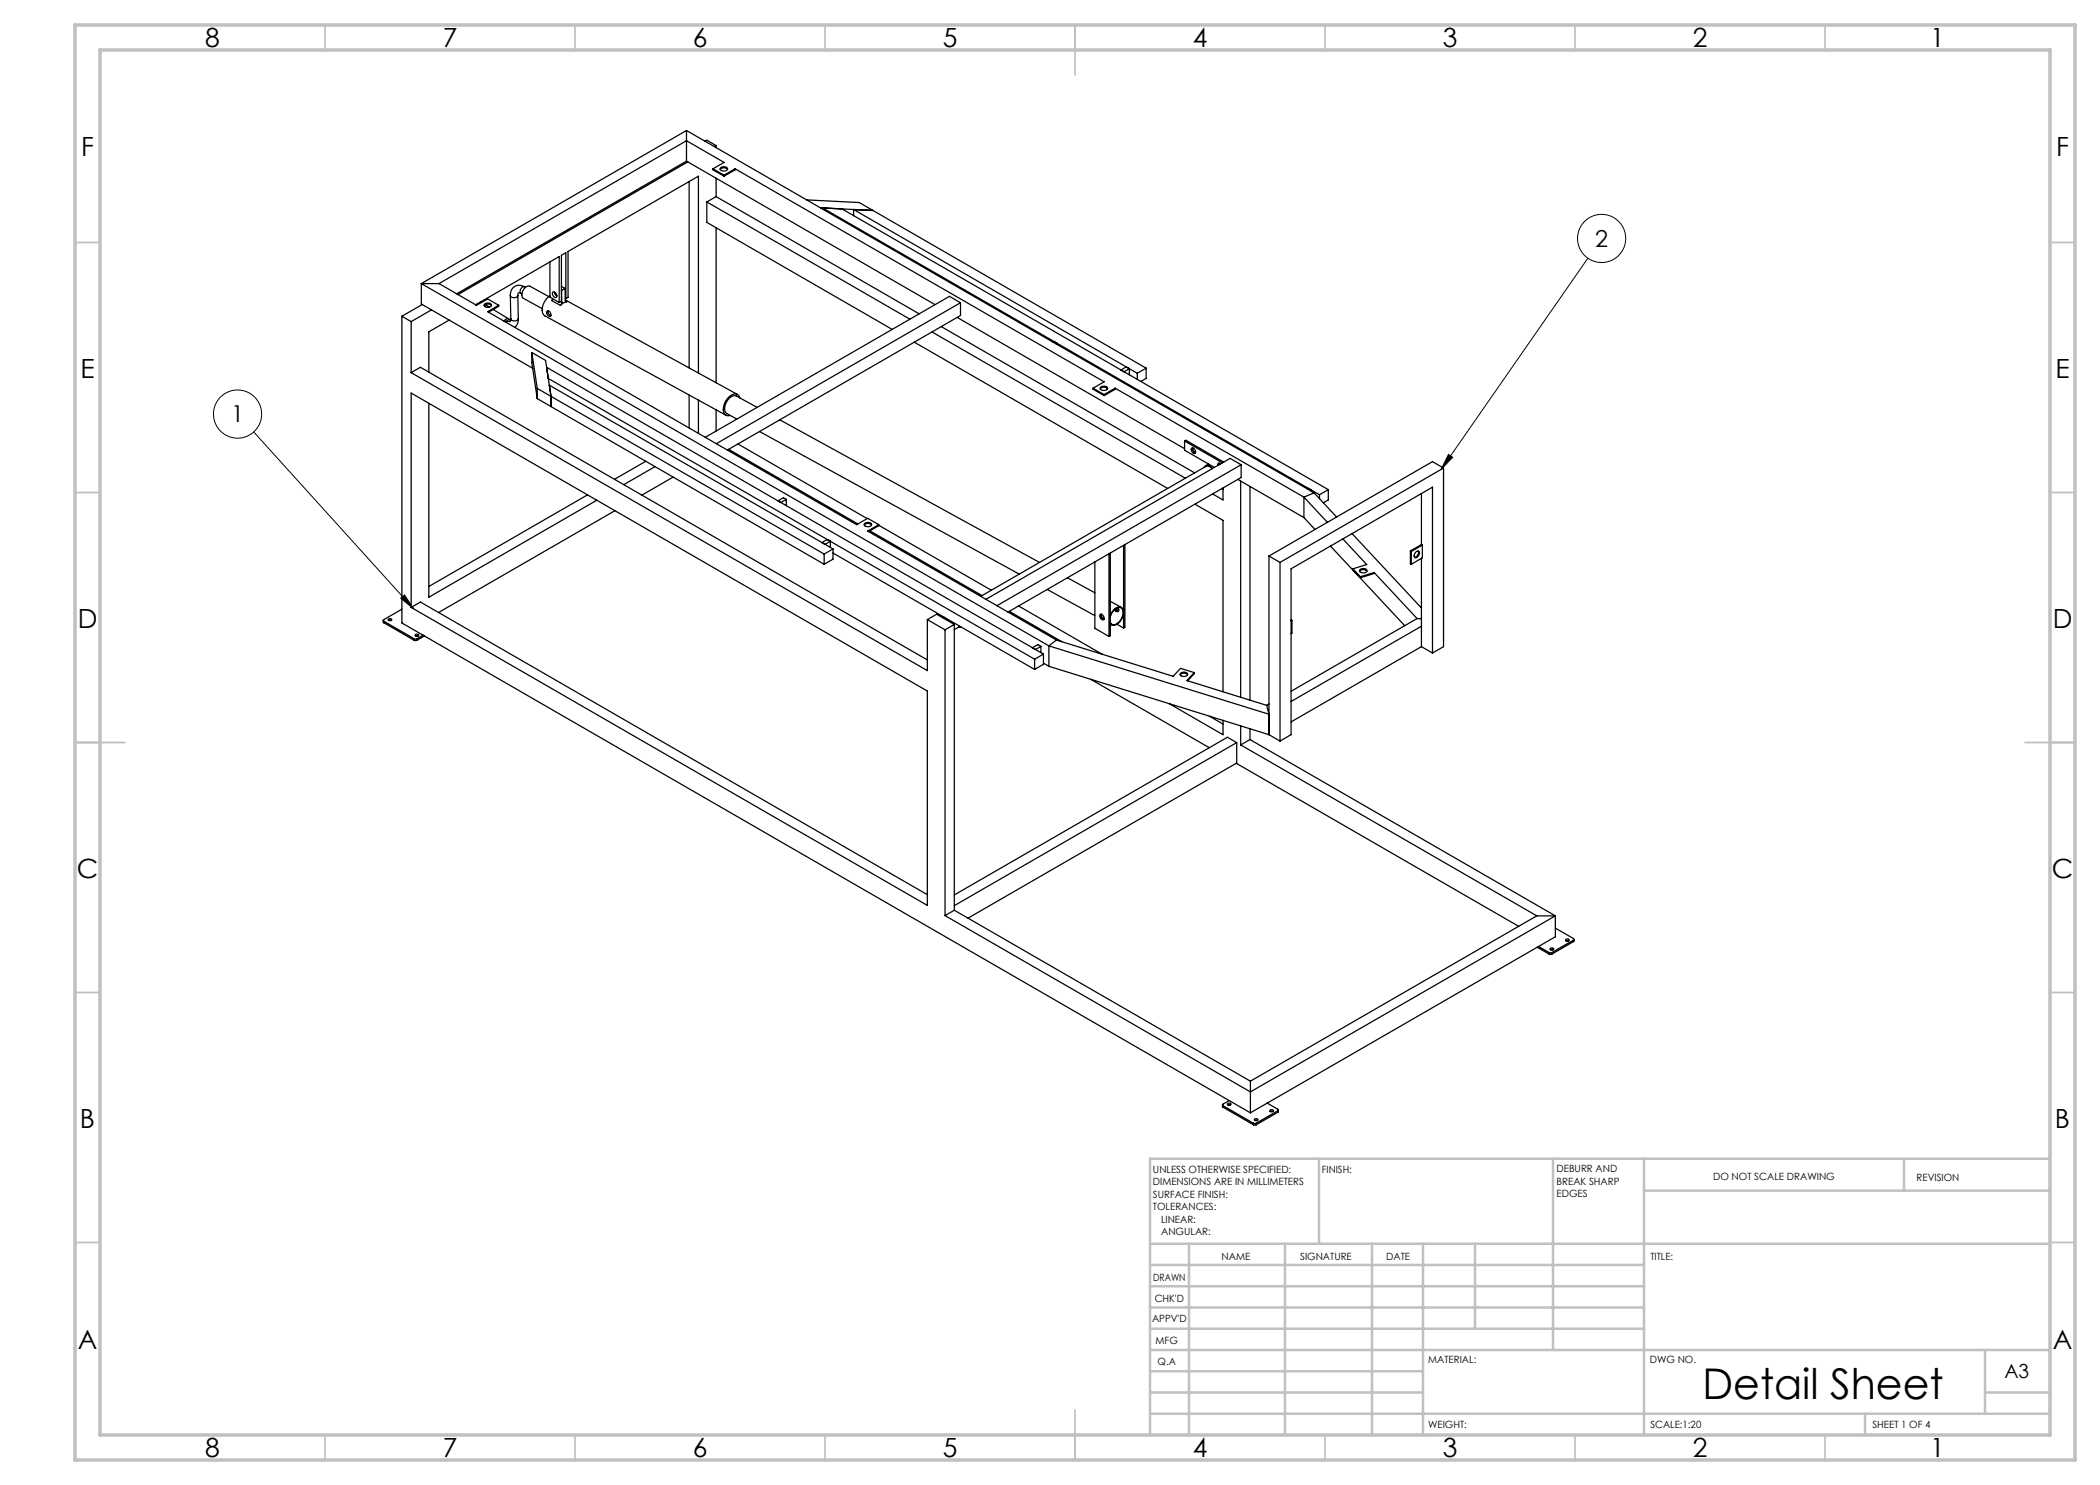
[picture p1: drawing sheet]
<svg xmlns="http://www.w3.org/2000/svg" width="420mm" height="297mm" viewBox="0 0 420 297" stroke-linecap="round" stroke-linejoin="round" font-family="sans-serif">
<g fill="none" stroke="#000" stroke-width=".2">
<path d="M317.6 51.6l-29.4 42.3M50.7 86.4l32 35.4M289.7 90.9l.8 .6-2.3 2.4zM80.2 119.7l.7-.7 1.8 2.8z"/>
<circle cx="320.3" cy="47.7" r="4.8"/>
<circle cx="47.5" cy="82.8" r="4.8"/>
</g>
<g fill="none" stroke="#c0c0c0" stroke-width=".35">
<path d="M65 5v5M115 5v5M165 5v5M215 5v10M265 5v5M315 5v5M365 5v5M15 48.5h5M410 48.5h5M15 98.5h5M410 98.5h5M15 148.5h10"/>
<path d="M405 148.5h10M15 198.5h5M410 198.5h5M15 248.5h5M410 248.5h5M65 287v5M115 287v5M165 287v5M215 282v10M265 287v5M315 287v5M365 287v5"/>
</g>
<g fill="none" stroke="#c0c0c0" stroke-width=".5">
<path d="M263.8 231.8v17M310.6 231.8v38.2M328.8 231.8v55.2M328.8 238.1h81.2M380.8 231.8v6.3M410 231.8h-180v55.2M230 248.8h180M230 257.3h98.8M230 253h98.8M237.8 248.8v38.2M257 248.8v38.2M274.4 248.8v38.2"/>
<path d="M284.6 248.8v38.2M295 248.8v17M230 265.8h98.8M230 261.5h98.8M230 278.5h54.6M230 274.3h54.6M230 270h180M397 278.5h13M397 270v12.8M230 282.8h180M373 282.8v4.2"/>
</g>
<path d="M15 5h400v287h-400zM20 10h390v277h-390z" fill="none" stroke="#c0c0c0" stroke-width=".7"/>
<path d="M289.7 90.9l.8 .6-2.3 2.4zM80.2 119.7l.7-.7 1.8 2.8z" fill="#000"/>
<g fill="none" stroke="#000" stroke-width=".25">
<path d="M137.3 26.1v6.1M137.3 26.1l125.5 72.5M137.3 32.2l49.7 28.7M137.3 26.1l-53 30.6M137.3 32.2l-46 26.6M137.6 32.4l-46 26.5M137.8 36.3v37.3M141 28.2l.4-.2 1.8 1.1M142.6 33.8l2.2-1.3-7.5-4.4-49.5 28.6M142.6 33.8l2.2 1.2M142.6 33.8v.2l2.2 1.2M143.2 39.3l-1.8 1.1"/>
<path d="M143.2 39.3l40.6 23.5M143.2 29.1l-.3 .2M143.2 29.1v.4M143.2 35.6v3.7M144 33.9a.97 .97 0 0 1 1.5 0M144.1 33.5a.84 .84 0 0 1 1.4 .4 .87 .87 0 0 1-1.5-.2zM144.8 35v.2M147 33.8l73.8 42.6-2.2 1.2M147 33.8l-2.2 1.2M147 33.8v.2l-2.2 1.2M161.3 40l10.5 .5 57.4 33.1M84.3 56.7v4.1l22.2 12.9"/>
<path d="M84.3 56.7l125.5 72.5M84.3 56.7h3.5M87.8 56.7l7.5 4.4 2.2-1.3 2.2 1.3M102.1 59.1l.1 4.7M103.6 59.1a.88 .88 0 0 1-1.5 0M103.6 59.1l.1 4.6M104.2 58.7l-.5-.1-.1 .5M104.2 58.7l.2 .1M104.9 57.4a1.81 1.81 0 0 0-2-.1 1.81 1.81 0 0 0-.8 1.8M104.9 57.4a.85 .85 0 0 0-.7 1.3M104.9 57.4l.2 .1M109.8 59.3l-3.8-2a1.57 1.57 0 0 0-1.3 2.4l3.7 2"/>
<path d="M110 59.2a3.2 3.2 0 0 0-1.3 3.7l36.5 20.1M110 52.4v7l1.8 1.1M110.5 59.7l-.2 .4 1.8 1M110.6 58.4a.65 .65 0 0 1 .6 .4 .65 .65 0 0 1-.1 .7 .79 .79 0 0 1-.5-1.1zM110.9 58.4l.1 .4 .4 .4M111 58.5l.3 .6M112.3 57.3l.7 .4M112.3 58.1h.1M112.3 58.1l.1 2.3M113 57.7l.1 2.4 .2 .2M113 57.7l-.7 .4M113.1 59.7h.1"/>
<path d="M113.1 60l34.4 18.9M113.2 59.7l.4-.2v-9.2l26.1-15.1v39.4M113.2 59.7v-9.2l-.9 .6v9.1l-.5 .3M141.4 40.4v4.1l37 21.4M141.4 40.4l40.6 23.4M143.2 45.5v31M164.1 41.6l10.5 .5M164.5 41.6l3.9 .2 97.3 56.1M164.5 41.6l99.4 57.4M164.5 41.6v.2M170.7 43.1v-1.2l56.8 32.8M80.4 63.3v61.3l4.2 2.4"/>
<path d="M80.4 63.3l1.8 1M82.2 78.6l103.3 59.6v42.9l-103.3-59.6zM82.2 74.5l103.3 59.6v-10.2M82.2 64.3v10.2M82.2 74.5l1.9-1 101.4 58.5M84.4 60.9l-4 2.4M86.3 62l-4.1 2.3M89.8 64l-4 2.4v8M95.3 60.9l-.1 .1M96 60.5h.3M96.8 61.1a.97 .97 0 0 1 1.5 0M96.9 60.8a.9 .9 0 0 1 1.4 .3 .83 .83 0 0 1-.8 .4 .83 .83 0 0 1-.7-.6z"/>
<path d="M97.1 60.9l.8 .5M98.6 61.9l3.2 1.9M99.7 61.1l-2.2 1.2 73.8 42.6 2.2-1.2 2.2 1.2M99.7 61.1v.2l-2 1.1M100.8 64.2a.65 .65 0 0 1 .6-.5 .65 .65 0 0 1 .6 .6M102.2 63.8l-.2 .5-.7-.1-.3 .2M103.7 63.7a2.04 2.04 0 0 1-.7 1.8M103.7 63.7a.88 .88 0 0 1-1.5 .1M106.4 70.5l1.1 7.2M106.4 70.5l2.7 1.6 1.1 7.2v2M106.4 70.5v2l1.1 7.2M107.5 77.7l57.3 33.1"/>
<path d="M107.5 79.7l57.3 33.2M107.5 77.7v2M109.3 73.5l99.4 57.3M109.4 62.3a.63 .63 0 0 1 .7 .3 .63 .63 0 0 1-.1 .7 .77 .77 0 0 1-.6-1zM109.6 62.2a.81 .81 0 0 0 .6 .9M109.7 75.7l97.2 56.1M109.9 77l56.7 32.8M111.8 60.5v-9.2l-16.7 9.7M112.1 60.3l.3 .1M112.4 60.4l-.3 .7M113.1 60.2l.2 .1M113.3 60.3l-.6 .3-.6 .5"/>
<path d="M137.8 79v6.6M148 79.6a1.11 1.11 0 0 0-.9-.8 1.11 1.11 0 0 0-1.1 .4 3.1 3.1 0 0 0-1.1 3.6l.5 .3h.6M182.9 68.4l50.6 29.3M186.4 66.4l50.7 29.2M188.3 65.3l50.6 29.3M191.4 63.5l45.5 26.2M192.1 60.5l-2.2-1.2-48.8 28.2M192.1 60.5v2.6l-46.6 26.9M192.1 60.5l-48.8 28.2M210.8 68.3l-.2 .1M211.2 68.8l.2-.2v.3M218.6 77.6l2.2 1.3"/>
<path d="M218.6 77.6v.2l2.2 1.3M220.1 77.8a.97 .97 0 0 1 1.4 0M220.2 77.4a.84 .84 0 0 1 1.3 .4 .87 .87 0 0 1-1.5-.2zM220.8 78.9v.2M223 77.6l-2.2 1.3M223 77.6l37.8 21.8M223 77.6v.2l-2.2 1.3M224.8 74.4l1.1-.7v1.3M225.3 73.4l-1.1 .6M227.5 74.7v1.2M229.2 73.6l-1.7 1.1M229.2 73.6v2.1l-1 .6"/>
<path d="M85.8 80.7v38.7l33.6-19.4M117.5 99l-31.7 18.3M129.1 92.3l-6.2 3.6M131 93.3l-6.2 3.6M134.6 95.4l-6.2 3.6M139.7 80v6.7M143.2 82v4.2M145.7 89.9l25.9 14.9M147.6 88.8l25.8 14.9M151.4 81.5l-4.1-2.3a1.91 1.91 0 0 0-2.2 1.5 1.56 1.56 0 0 0 .3 2l2 1.1M151.9 86.3l51.9 28.5M156 84l51.9 28.5"/>
<path d="M157.3 99.9l-.6-.4-1.1 .7M157.3 99.9l-1.1 .6M157.3 99.9v1.2M236.9 88.2l7.6 4.4M236.9 88.2v1.8l6 3.5M236.9 88.2l.3-.2 7.5 4.4M238.3 89.7a.65 .65 0 0 1 .7 .3 .65 .65 0 0 1-.1 .7 .79 .79 0 0 1-.6-1zM238.5 89.6a.87 .87 0 0 0 .6 1M240.8 93.5a.91 .91 0 0 1 1.6 .1l.1 .1M240.9 93.4a.98 .98 0 0 1 1.6 .3M241.4 93.2l-45.3 26.1M241.7 92.8l-.6 .4"/>
<path d="M243.8 92.6v.3M244.1 92.8a.31 .31 0 0 0-.4-.1 .31 .31 0 0 0-.1 .4M244.4 97.7l.2 .1M244.6 97.6v2.4l-2.1-1.2M247.6 95.9l13.2 7.6M248.1 96.2v43.3M248.2 92.9l-48.8 28.2M248.2 92.9v2.6l-46.6 26.9M248.2 92.9l-2.2-1.2-48.8 28.2M250 97.3v42.7M260.8 99.4l4.7 5.1M260.8 99.4v4.1"/>
<path d="M261.7 97.7l-.2 .1M262.1 98.2l.2-.2v.3M262.8 98.6l-2 .8M262.8 98.6l4.5 4.8M263.9 99v.7M265.7 97.9l-1.8 1.1M265.7 97.9v2.1l-1 .6M284.3 98.7v10.2M288.7 93.6l-2.2-1.3-32.7 18.9M288.7 93.6l-32.7 18.9M288.7 93.6v35.7l-2.2 1.3M123 102.1l-35.3 20.4"/>
<path d="M164.8 110.8v2.1M165 108.9l1.1-.6v1.2M165.5 107.9l-1.1 .6M166.6 109.8l-1.8 1M166.6 109.8v2l-1.8 1.1M166.6 110.6l40.3 23.3M172.9 105a.97 .97 0 0 1 1.4 0M172.9 104.7a.9 .9 0 0 1 1.4 .3 .83 .83 0 0 1-.8 .3 .83 .83 0 0 1-.7-.5zM174 106.2l22.4 12.9M175.7 104.9l-2.2 1.3 37.8 21.8M175.7 104.9v.2l-2 1.2M175.7 105.1l22.6 12.9"/>
<path d="M209.4 117.9l9.6 5.2M213.5 115.6l5.5 3M219 112.4v13.3l2.8 1.6M221.8 110.8v16.5M222.1 110.6v16.5l-.3 .2M224.7 109.1v16.5M225 108.9v16.6l-.3 .1M239 100.8l5.6 3.3v34.3M253.8 111.2v35.7M253.8 111.2l2.2 1.3M256 112.5v35.7M260.8 103.5l2.2 2.4"/>
<path d="M266.1 109.2l14.8 15.9M268.6 107.8l4.7 5.1-2.7 .9M270.4 106.7l13.9 14.9M270.6 113.8l1.5 1.6M270.6 113.8v.2l1.5 1.6M271.9 114.2a.97 .97 0 0 1 1.5 0M272 113.9a.84 .84 0 0 1 1.4 .3 .87 .87 0 0 1-1.5-.1zM272.1 115.4v.2M274.8 114.5l-2.7 .9M274.8 114.5l8.6 9.2M274.8 114.5v.2l-2.7 .9M282.1 110.2l.2 .1"/>
<path d="M282.1 110.2v2.5l.2 .1M282.3 110.3v2.5M283.2 110.4a.43 .43 0 0 1 .7-.1 .43 .43 0 0 1-.1 .7 .54 .54 0 0 1-.4 .5 .54 .54 0 0 1-.6-.2l.1-.4zM283.6 110.2a.97 .97 0 0 1-.7 1.3M284.3 108.9l.2 .1M284.3 111.7v17.6M284.3 108.9l-2.2 1.3M284.5 109v2.6l-2.2 1.2M284.5 109l-2.2 1.3M76.6 124.1l.2 .4M76.8 124.2l6.1 3.6M76.8 124.2v.3"/>
<path d="M76.8 124.5l6.1 3.6M77.7 123.8a.35 .35 0 0 1 .4-.1 .35 .35 0 0 1 .2 .4 .35 .35 0 0 1-.4 .1 .35 .35 0 0 1-.2-.4zM77.7 124.1h.6M80.4 121.8l-3.6 2.1-.2 .2 .2 .1M82.2 121.5l1.9-1.1 101.4 58.5M82.9 127.8h.5M82.9 128.1h.5M82.9 127.8v.3M83.1 126.9a.34 .34 0 0 1 .4-.1 .34 .34 0 0 1 .2 .4 .34 .34 0 0 1-.4 .1 .34 .34 0 0 1-.2-.4zM83.1 127.2h.5M83.4 127.8v.3M84.6 127l161.2 93.1"/>
<path d="M84.6 127l-1.2 .8M84.9 127.2l-1.5 .9M185.5 123.9l3.5 2.1M185.5 123.9l1.8-1.1 3.6 2.1M188.9 123.5l-.3 .1M189 126v57.1M190.9 124.9l-1.9 1.1M190.9 124.9v57.1M192 125.3l-1.1 .6M192.1 125.3l-.3 .1M192.1 125.3l-.4 .2M192.1 125.3v.1"/>
<path d="M201.9 122.3l10.5 6.1M203.7 121.2l16.7 9.6M206.5 129.5l1.1-.6 .6 .4-1.1 .6zM206.9 131.8v2.1M208.2 129.3v1.2M208.7 132.6l1.1 .7M208.7 130.8v2.1l-1.8 1M208.7 130.8l-1.8 1M209.8 129.2l44 13.7-.5-1.8M209.8 133.3l44 13.6M209.8 129.2v4.1M211.3 128l23.3 7.3 1.5-1.6 2.8 .8"/>
<path d="M211.3 128l-1.5 1.2M218.2 135.9l23.7 13.6M220 122.9a.65 .65 0 0 1 .7 .3 .65 .65 0 0 1-.1 .8 .79 .79 0 0 1-.6-1.1zM220.2 122.8a.83 .83 0 0 0 .6 1 .91 .91 0 0 1-.6-1l.1 .5 .5 .5M222.1 123.3a2.13 2.13 0 0 1 2-1.8 1.65 1.65 0 0 1 0 2.5 1.31 1.31 0 0 1-1.9 .7l-.1-.2M222.1 120.3l2.2 1.2M222.1 124.8l.2 .2M223.2 121.7l.5 .4M223.4 124.8l1.3 .8M223.6 121.6a.41 .41 0 0 1 0 .7 .41 .41 0 0 1-.6-.4l.3 .4h.3l-.2-.1-.4-.4M223.7 121.9v.2M224.6 121.9a.96 .96 0 0 0-1.6-.1l-.9 1.3"/>
<path d="M224.6 123a2.34 2.34 0 0 1-2.2 2l-.3-.3M236 135a.97 .97 0 0 1 1.5 0M236.1 134.7a.9 .9 0 0 1 1.4 .2 .83 .83 0 0 1-.8 .4 .83 .83 0 0 1-.7-.5zM238.9 134.5l-1.5 1.6 15.9 5M238.9 134.5v.2l-1.4 1.5M258.2 124l.2 .1M258.4 124.1l-.2 .1M258.4 124.1v2.5l-.2 .1M283.4 123.7l-25.2 14.6M283.4 123.7l.9 .1M284.3 129.3l-26.1 15.1M284.3 125.2l-26.1 15.1"/>
<path d="M284.3 129.3l2.2 1.3M286.5 130.6v-33.2l-28.3 16.4v33.1l-2.2 1.3M233.9 140.7l10.7 6.2v-2.8M241.9 143.2l2.7 1.6M247.3 152.7l56.4 32.6M247.3 148.5v4.1l-53.7 31M247.3 148.5l-1.8-1-54.6 31.5M247.3 148.5l-56.4 32.6M248.1 145.2v3.8M248.1 149l59.3 34.2M250 147.9l61.1 35.3M250 147.9l-1.9 1.1"/>
<path d="M250 145.8v2.1M253.8 140.8l-.5 .3M253.8 146.9l2.2 1.3M189 183.1l61.1 35.3 61-35.2M190.9 182l-1.9 1.1M190.9 182l59.2 34.2M307.4 183.2h3.7M307.4 183.2l-57.3 33M307.4 189.4l2.4 1.4M307.7 189.3l-54.3 31.3M307.7 189.3l2.1 1.2M309.8 190.5h.6"/>
<path d="M309.8 190.8h.6M309.8 190.5v.3M310.1 189.7a.35 .35 0 0 1 .4-.1 .35 .35 0 0 1 .2 .3 .35 .35 0 0 1-.4 .1 .35 .35 0 0 1-.2-.3zM310.1 190h.5M310.4 190.5v.3M311.1 185.6l3.6 2.1 .1 .2-.1 .1M311.1 183.2v4.2l-3.4 1.9M313.1 187.9a.34 .34 0 0 1 .4-.1 .34 .34 0 0 1 .3 .3 .34 .34 0 0 1-.4 .2 .34 .34 0 0 1-.3-.4zM313.2 188.2h.5M314.7 188l-4.3 2.5M314.7 188v.3M314.7 188.3l-4.3 2.5"/>
<path d="M314.8 187.9l-.1 .4M250.1 216.2v6.4M244.5 221l.1 .4M244.6 221.1l6.1 3.6M244.6 221.1v.3M244.6 221.4l6.1 3.6M245.5 220.7a.35 .35 0 0 1 .4-.1 .35 .35 0 0 1 .2 .4 .35 .35 0 0 1-.4 .1 .35 .35 0 0 1-.2-.4zM245.6 221h.5M245.8 220.1l-1.2 .8v.2M245.8 220.1l4.3 2.5M250.7 224.7h.5M250.7 225h.5"/>
<path d="M250.7 224.7v.3M250.9 223.8a.34 .34 0 0 1 .4-.1 .34 .34 0 0 1 .2 .4 .34 .34 0 0 1-.4 .1 .34 .34 0 0 1-.2-.4zM251 224.1h.5M251.2 224.7v.3M253.4 220.6l2.2 1.3v.3M253.4 220.6l-3.3 2M254 222a.34 .34 0 0 1 .4-.1 .34 .34 0 0 1 .2 .4 .34 .34 0 0 1-.4 .1 .34 .34 0 0 1-.2-.4zM254.1 222.3h.5M255.6 222.2l-4.4 2.5M255.6 222.2v.3M255.6 222.5l-4.4 2.5M255.7 222l-.1 .5"/>
</g>
<text font-size="8.5" x="340.5" y="279.7">Detail Sheet</text>
<g font-size="5.3">
<text x="41" y="9.5">8</text>
<text x="88.5" y="9.5">7</text>
<text x="138.5" y="9.5">6</text>
<text x="188.5" y="9.5">5</text>
<text x="238.5" y="9.5">4</text>
<text x="288.5" y="9.5">3</text>
<text x="338.5" y="9.5">2</text>
<text x="386" y="9.5">1</text>
<text x="16.2" y="31.2">F</text>
<text x="411.2" y="31.2">F</text>
<text x="16.1" y="75.5">E</text>
<text x="411.1" y="75.5">E</text>
<text x="15.5" y="125.5">D</text>
<text x="410.5" y="125.5">D</text>
<text x="15.4" y="175.5">C</text>
<text x="410.4" y="175.5">C</text>
<text x="16" y="225.5">B</text>
<text x="411" y="225.5">B</text>
<text x="15.5" y="269.7">A</text>
<text x="410.5" y="269.7">A</text>
<text x="41" y="291.5">8</text>
<text x="88.5" y="291.5">7</text>
<text x="138.5" y="291.5">6</text>
<text x="188.5" y="291.5">5</text>
<text x="238.5" y="291.5">4</text>
<text x="288.5" y="291.5">3</text>
<text x="338.5" y="291.5">2</text>
<text x="386" y="291.5">1</text>
</g>
<g font-size="4.7">
<text x="319" y="49.3">2</text>
<text x="46.2" y="84.4">1</text>
</g>
<text font-size="3.9" x="400.9" y="275.5">A3</text>
<g font-size="2">
<text x="230.6" y="234.6">UNLESS OTHERWISE SPECIFIED:</text>
<text x="230.6" y="237.1">DIMENSIONS ARE IN MILLIMETERS</text>
<text x="230.6" y="239.6">SURFACE FINISH:</text>
<text x="264.4" y="234.6">FINISH:</text>
<text x="311.3" y="234.5">DEBURR AND</text>
<text x="311.3" y="237">BREAK SHARP</text>
<text x="311.3" y="239.5">EDGES</text>
<text x="342.6" y="236">DO NOT SCALE DRAWING</text>
<text x="383.3" y="236.2">REVISION</text>
<text x="230.6" y="242.1">TOLERANCES:</text>
<text x="232.2" y="244.6">LINEAR:</text>
<text x="232.2" y="247.1">ANGULAR:</text>
<text x="244.3" y="252">NAME</text>
<text x="260" y="251.9">SIGNATURE</text>
<text x="277.2" y="251.9">DATE</text>
<text x="330.1" y="251.9">TITLE:</text>
<text x="230.6" y="256.1">DRAWN</text>
<text x="230.9" y="260.3">CHK'D</text>
<text x="230.4" y="264.4">APPV'D</text>
<text x="231.1" y="268.8">MFG</text>
<text x="231.5" y="273">Q.A</text>
<text x="285.6" y="272.5">MATERIAL:</text>
<text x="330" y="272.5">DWG NO.</text>
<text x="285.6" y="285.5">WEIGHT:</text>
<text x="330.1" y="285.6">SCALE:1:20</text>
<text x="374.5" y="285.6">SHEET 1 OF 4</text>
</g>
</svg>
